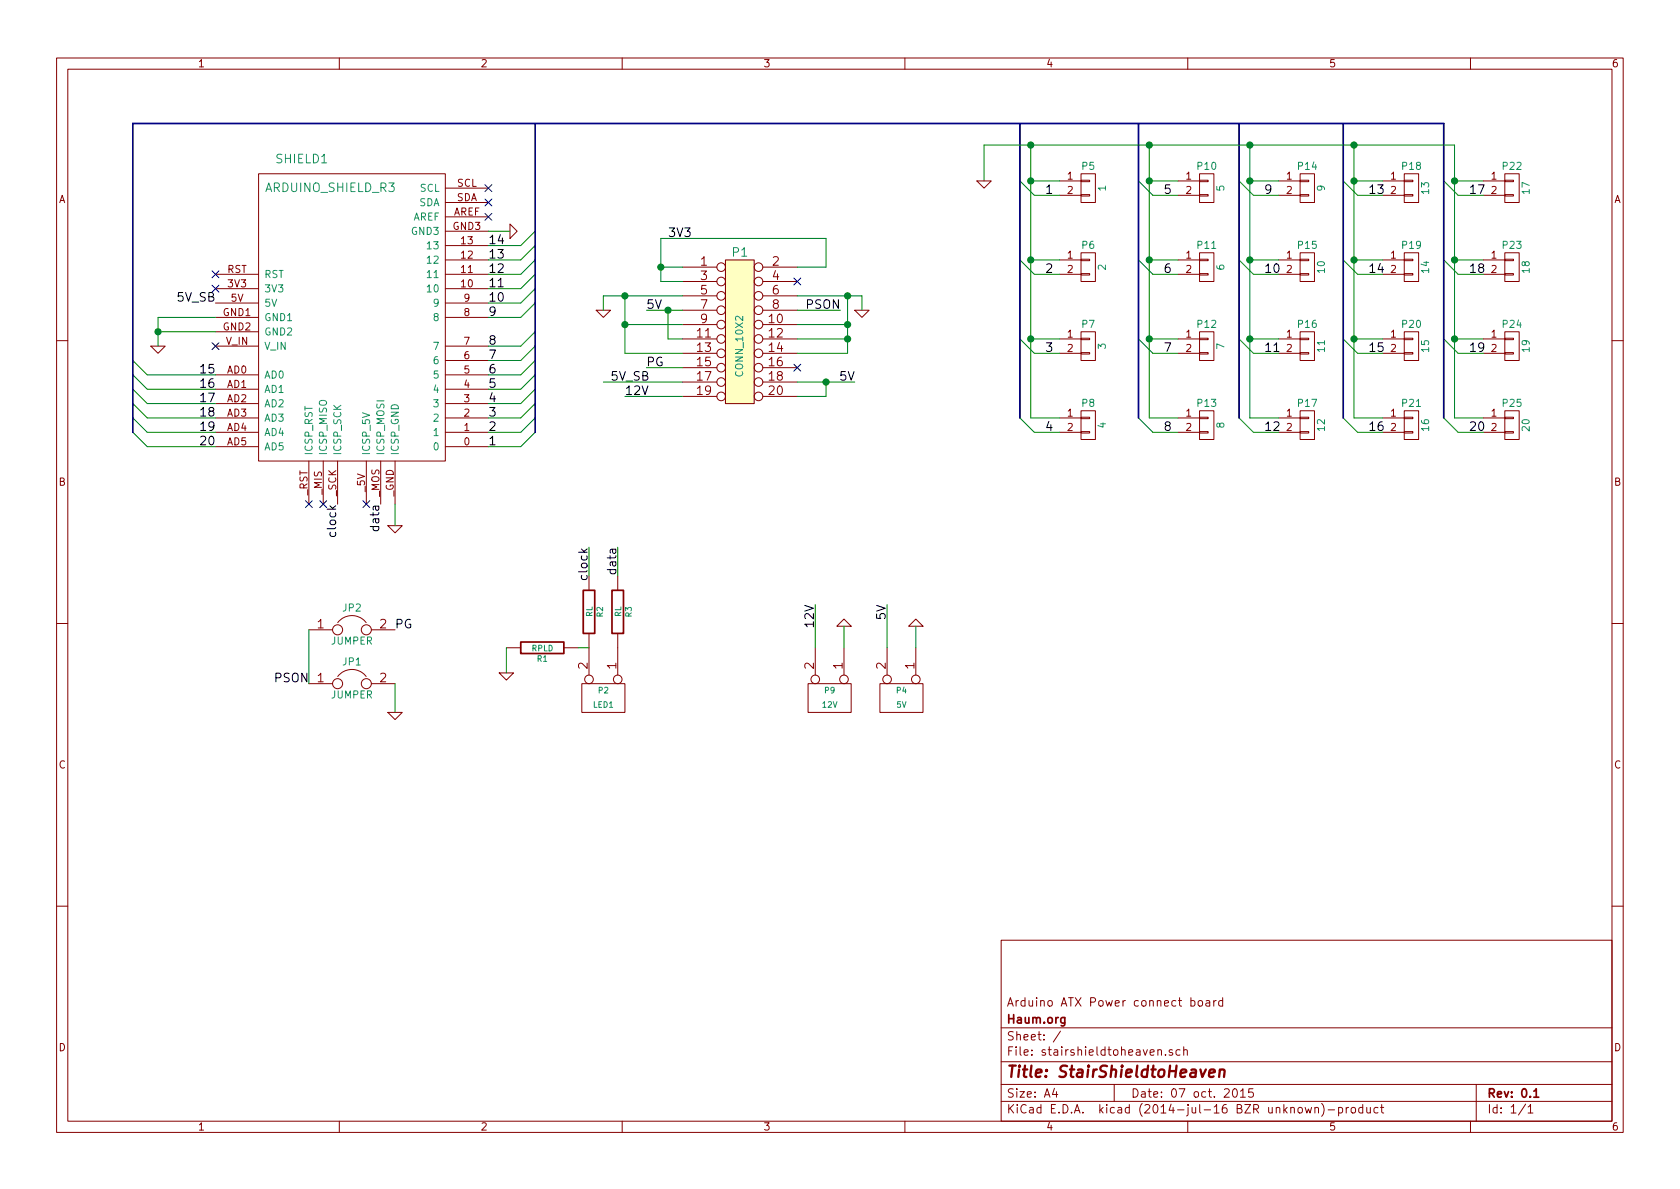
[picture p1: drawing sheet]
<svg xmlns="http://www.w3.org/2000/svg" width="297mm" height="210mm" viewBox="0 0 297 210" stroke-linecap="round" stroke-linejoin="round" font-family="sans-serif">
<g fill="none" stroke="#840000" stroke-width=".18">
<path d="M10 10.3h277v189.9h-277zM12 12.2h273v186.1h-273zM60 10.3v1.9M110 10.3v1.9M160 10.3v1.9M210 10.3v1.9M260 10.3v1.9M45.7 30.7h33v50.8h-33zM78.7 35.8h7.7M78.7 33.3h7.7M78.7 38.3h7.7M90.2 39.6l1.2 1.3-1.2 1.3z"/>
<path d="M172.7 32h2.6l-1.3 1.3zM187.3 32h3.8M187.3 34.5h3.8M191.1 34.4h1.6v.3h-1.6zM191.1 31.9h1.6v.2h-1.6zM191.1 30.7h2.6v5.1h-2.6zM208.3 32h3.8M208.3 34.5h3.8M212.1 34.4h1.5v.3h-1.5zM212.1 31.9h1.5v.2h-1.5zM212.1 30.7h2.5v5.1h-2.5zM226.1 32h3.8"/>
<path d="M226.1 34.5h3.8M229.9 34.4h1.5v.3h-1.5zM229.9 31.9h1.5v.2h-1.5zM229.9 30.7h2.5v5.1h-2.5zM244.5 32h3.8M244.5 34.5h3.8M248.3 34.4h1.5v.3h-1.5zM248.3 31.9h1.5v.2h-1.5zM248.3 30.7h2.5v5.1h-2.5zM262.3 32h3.8M262.3 34.5h3.8M266.1 34.4h1.5v.3h-1.5z"/>
<path d="M266.1 31.9h1.5v.2h-1.5zM266.1 30.7h2.5v5.1h-2.5zM38.1 56.1h7.6M38.1 53.6h7.6M38.1 51h7.6M38.1 48.5h7.6M38.1 58.7h7.6M78.7 56.1h7.7M78.7 53.6h7.7M78.7 51h7.7M78.7 48.5h7.7M78.7 46h7.7"/>
<path d="M78.7 43.4h7.7M78.7 40.9h7.7M105.4 54.9h2.5l-1.2 1.2zM120.6 59.9h6.1M120.6 47.2h6.1M120.6 49.8h6.1M120.6 52.3h6.1M120.6 54.9h6.1M120.6 57.4h6.1M128.3 46h5v25.4h-5zM134.9 59.9h6.1M134.9 47.2h6.1"/>
<path d="M134.9 49.8h6.1M134.9 52.3h6.1M134.9 54.9h6.1M134.9 57.4h6.1M151.1 54.9h2.6l-1.3 1.2zM187.3 48.5h3.8M187.3 46h3.8M187.3 59.9h3.8M191.1 48.4h1.6v.2h-1.6zM191.1 45.8h1.6v.3h-1.6zM191.1 44.7h2.6v5.1h-2.6zM191.1 59.8h1.6v.3h-1.6z"/>
<path d="M191.1 58.7h2.6v5h-2.6zM208.3 48.5h3.8M208.3 46h3.8M208.3 59.9h3.8M212.1 48.4h1.5v.2h-1.5zM212.1 45.8h1.5v.3h-1.5zM212.1 44.7h2.5v5.1h-2.5zM212.1 59.8h1.5v.3h-1.5zM212.1 58.7h2.5v5h-2.5zM226.1 48.5h3.8M226.1 46h3.8M226.1 59.9h3.8"/>
<path d="M229.9 48.4h1.5v.2h-1.5zM229.9 45.8h1.5v.3h-1.5zM229.9 44.7h2.5v5.1h-2.5zM229.9 59.8h1.5v.3h-1.5zM229.9 58.7h2.5v5h-2.5zM244.5 48.5h3.8M244.5 46h3.8M244.5 59.9h3.8M248.3 48.4h1.5v.2h-1.5zM248.3 45.8h1.5v.3h-1.5zM248.3 44.7h2.5v5.1h-2.5zM248.3 59.8h1.5v.3h-1.5z"/>
<path d="M248.3 58.7h2.5v5h-2.5zM262.3 48.5h3.8M262.3 46h3.8M262.3 59.9h3.8M266.1 48.4h1.5v.2h-1.5zM266.1 45.8h1.5v.3h-1.5zM266.1 44.7h2.5v5.1h-2.5zM266.1 59.8h1.5v.3h-1.5zM266.1 58.7h2.5v5h-2.5zM10 60.2h2M26.7 61.2h2.5l-1.3 1.3zM38.1 79h7.6"/>
<path d="M38.1 76.4h7.6M38.1 73.9h7.6M38.1 71.4h7.6M38.1 68.8h7.6M38.1 66.3h7.6M38.1 61.2h7.6M78.7 79h7.7M78.7 76.4h7.7M78.7 73.9h7.7M78.7 71.4h7.7M78.7 68.8h7.7M78.7 66.3h7.7"/>
<path d="M78.7 63.7h7.7M78.7 61.2h7.7M120.6 62.5h6.1M120.6 70.1h6.1M120.6 65h6.1M120.6 67.6h6.1M134.9 62.5h6.1M134.9 70.1h6.1M134.9 65h6.1M134.9 67.6h6.1M187.3 76.4h3.8M187.3 73.9h3.8"/>
<path d="M187.3 62.5h3.8M191.1 62.4h1.6v.2h-1.6zM191.1 76.3h1.6v.3h-1.6zM191.1 73.8h1.6v.2h-1.6zM191.1 72.6h2.6v5.1h-2.6zM208.3 76.4h3.8M208.3 73.9h3.8M208.3 62.5h3.8M212.1 62.4h1.5v.2h-1.5zM212.1 76.3h1.5v.3h-1.5zM212.1 73.8h1.5v.2h-1.5zM212.1 72.6h2.5v5.1h-2.5z"/>
<path d="M226.1 76.4h3.8M226.1 73.9h3.8M226.1 62.5h3.8M229.9 62.4h1.5v.2h-1.5zM229.9 76.3h1.5v.3h-1.5zM229.9 73.8h1.5v.2h-1.5zM229.9 72.6h2.5v5.1h-2.5zM244.5 76.4h3.8M244.5 73.9h3.8M244.5 62.5h3.8M248.3 62.4h1.5v.2h-1.5zM248.3 76.3h1.5v.3h-1.5z"/>
<path d="M248.3 73.8h1.5v.2h-1.5zM248.3 72.6h2.5v5.1h-2.5zM262.3 76.4h3.8M262.3 73.9h3.8M262.3 62.5h3.8M266.1 62.4h1.5v.2h-1.5zM266.1 76.3h1.5v.3h-1.5zM266.1 73.8h1.5v.2h-1.5zM266.1 72.6h2.5v5.1h-2.5zM285 60.2h2M54.6 81.5v7.6M57.1 81.5v7.6"/>
<path d="M59.7 81.5v7.6M64.8 81.5v7.6M67.3 81.5v7.6M68.6 93h2.5l-1.3 1.2zM69.8 81.5v7.6M10 110.3h2M54.6 111.4h4.2M59.7 119.6a3.2 3.2 0 0 1 5 0M59.7 110.1a3.2 3.2 0 0 1 5 0M65.7 111.4h4.1M88.3 119h2.5l-1.3 1.3zM89.5 114.5h2.6"/>
<path d="M99.7 114.5h2.5M104.1 101.8v2.6M104.1 112v7.4M109.2 101.8v2.6M109.2 112v7.4M144.1 114.5v4.9M148 110.7l1.2-1.2 1.3 1.2zM149.2 114.5v4.9M156.8 114.5v4.9M160.7 110.7l1.2-1.2 1.3 1.2zM161.9 114.5v4.9M285 110.3h2"/>
<path d="M54.6 120.9h4.2M65.7 120.9h4.1M68.6 126h2.5l-1.3 1.2zM102.9 120.9h7.6v5.1h-7.6zM142.9 120.9h7.6v5.1h-7.6zM155.6 120.9h7.6v5.1h-7.6zM10 160.2h2M177 166.3h108v32h-108zM210.6 177l.4-.1 .3 .3-.1 .6h-.6M211.9 177.1l.2-.2 .4 .2 .1 .5-.1 .2-.4 .1-.2-.1zM213.3 177h.5l.1 .9M213.9 177.3l-.5 .1-.2 .2 .2 .3 .5-.1"/>
<path d="M214.6 176.9v1M215 176.9l-.4 .3M216.2 177l-.5-.1-.2 .3v.6l.2 .1 .5-.1M216.2 176.4v1.5M285 160.2h2M60 198.3v1.9M110 198.3v1.9M160 198.3v1.9M177 194.8h108M177 191.8h108M177 187.8h108M177 181.8h108"/>
<path d="M186.4 192.5l-.3 1h.9M186.8 193v1M187.5 182.3l-1.3 2M197 191.8v3M204.7 185.7l.2-.1 .4 .1 .1 .9M206.1 186.5v.1M207.3 185.7a.37 .37 0 0 0-.6 .1l.1 .2 .5 .2 .1 .1-.3 .3-.4-.1M208.6 185.7l-.4-.1-.3 .3 .1 .6 .2 .1 .4-.1M209.3 185.7l.2-.1 .4 .1v.9M209.3 185.1v1.5M210 198.3v1.9M218.1 192.7l.2-.2a.81 .81 0 0 1 .6 .6 .81 .81 0 0 1-.3 .8l-.2 .1a.79 .79 0 0 1-.3-1.3z"/>
<path d="M219.3 193l.5-.5v1.5M219.3 194h.9M221.5 192.5h-.7v.7l.2-.1 .5 .1 .1 .2-.1 .5-.2 .1-.5-.1M230.8 195.8l.3 1 .2-.7 .3 .7 .3-1M232.5 196l.2-.2 .4 .1v.9M232.5 195.8v1M233.7 195.1a1.71 1.71 0 0 1 0 2.3M234.8 196.3h1.2M236.7 195.9l.4-.1 .3 .3-.1 .6h-.6M236.7 195.8v1.5M238 195.8v1M238.5 195.8l-.5 .3"/>
<path d="M239 196l.2-.2 .4 .2 .1 .5-.2 .2-.3 .1-.2-.1zM240.9 195.9l-.4-.1-.3 .3 .1 .6 .2 .1 .4-.1M240.9 195.3v1.5M241.7 195.8v.9l.4 .1 .2-.1M242.3 195.8v1M243.6 195.9l-.4-.1-.3 .3 .1 .6 .2 .1 .4-.1M244.1 195.8h.6M244.3 195.3v1.3l.4 .2M260 198.3v1.9M261 191.8v6.5M269.7 195.2l-1.2 2M270.2 195.8l.4-.5v1.5"/>
<path d="M270.2 196.8h.8"/>
<circle cx="127.5" cy="52.3" r=".76"/>
<circle cx="127.5" cy="49.8" r=".76"/>
<circle cx="127.5" cy="54.9" r=".76"/>
<circle cx="127.5" cy="47.2" r=".76"/>
<circle cx="127.5" cy="57.4" r=".76"/>
<circle cx="127.5" cy="59.9" r=".76"/>
<circle cx="134.1" cy="49.8" r=".76"/>
<circle cx="134.1" cy="52.3" r=".76"/>
<circle cx="134.1" cy="59.9" r=".76"/>
<circle cx="134.1" cy="57.4" r=".76"/>
<circle cx="134.1" cy="47.2" r=".76"/>
<circle cx="134.1" cy="54.9" r=".76"/>
<circle cx="127.5" cy="70.1" r=".76"/>
<circle cx="127.5" cy="65" r=".76"/>
<circle cx="127.5" cy="67.6" r=".76"/>
<circle cx="127.5" cy="62.5" r=".76"/>
<circle cx="134.1" cy="70.1" r=".76"/>
<circle cx="134.1" cy="65" r=".76"/>
<circle cx="134.1" cy="67.6" r=".76"/>
<circle cx="134.1" cy="62.5" r=".76"/>
<circle cx="59.7" cy="111.4" r=".89"/>
<circle cx="64.8" cy="111.4" r=".89"/>
<circle cx="59.7" cy="120.9" r=".89"/>
<circle cx="64.8" cy="120.9" r=".89"/>
<circle cx="104.1" cy="120.1" r=".76"/>
<circle cx="109.2" cy="120.1" r=".76"/>
<circle cx="144.1" cy="120.1" r=".76"/>
<circle cx="149.2" cy="120.1" r=".76"/>
<circle cx="156.8" cy="120.1" r=".76"/>
<circle cx="161.9" cy="120.1" r=".76"/>
</g>
<path d="M92.1 113.5h7.6v2.1h-7.6zM103.1 104.4h2.1v7.6h-2.1zM108.2 104.4h2v7.6h-2zM271.2 193l.4-.5v1.5M271.2 194h.9" fill="none" stroke="#840000" stroke-width=".3"/>
<path d="M213.8 189.8l1-.2-.1-.4-.6-.1-.3 .3v.9l.2 .1 .6-.1M215.7 189.3a.52 .52 0 0 1 .8 .1l-.1 1M215.7 189.1l-.2 1.3" fill="none" stroke="#840000" stroke-width=".41"/>
<path d="M128.3 46h5v25.4h-5z" fill="#ffffc2" stroke="#ffffc2" stroke-width=".25"/>
<g fill="none" stroke="#000084" stroke-width=".18">
<path d="M85.8 37.7l1.2 1.3M85.8 35.2l1.2 1.2M85.8 32.7l1.2 1.2M87 37.7l-1.2 1.3M87 35.2l-1.2 1.2M87 32.7l-1.2 1.2M37.5 50.4l1.2 1.3M37.5 47.9l1.2 1.2M38.7 50.4l-1.2 1.3M38.7 47.9l-1.2 1.2M140.4 49.2l1.2 1.2M141.6 49.2l-1.2 1.2"/>
<path d="M37.5 60.6l1.2 1.2M38.7 60.6l-1.2 1.2M140.4 64.4l1.2 1.2M141.6 64.4l-1.2 1.2M54 88.5l1.2 1.3M55.2 88.5l-1.2 1.3M56.5 88.5l1.3 1.3M57.8 88.5l-1.3 1.3M64.2 88.5l1.2 1.3M65.4 88.5l-1.2 1.3"/>
</g>
<g fill="none" stroke="#008400" stroke-width=".18">
<path d="M174 32v-6.4h83.2v48.3h5.1M180.3 32l2.6 2.5h4.4M182.2 25.6v48.3h5.1M182.2 32h5.1M201.3 32l2.5 2.5h4.5M203.2 25.6v48.3h5.1M203.2 32h5.1M219.1 32l2.5 2.5h4.5M221 25.6v48.3h5.1M221 32h5.1M237.5 32l2.5 2.5h4.5M239.4 25.6v48.3h5.1"/>
<path d="M239.4 32h5.1M255.3 32l2.5 2.5h4.5M257.2 32h5.1M27.9 58.7h10.2M38.1 56.1h-10.2v5.1M86.4 40.9h3.8M94.6 58.7l-2.5 2.5h-5.7M94.6 53.6l-2.5 2.5h-5.7M94.6 51l-2.5 2.6h-5.7M94.6 48.5l-2.5 2.5h-5.7M94.6 46l-2.5 2.5h-5.7M94.6 43.4l-2.5 2.6h-5.7"/>
<path d="M94.6 40.9l-2.5 2.5h-5.7M110.5 57.4h10.1M110.5 52.3v10.2h10.1M114.3 54.9h6.3M116.8 47.2h3.8M118.1 54.9v5h2.5M120.6 52.3h-13.9v2.6M141 47.2h5v-5h-29.2v7.6h3.8M141 52.3h11.4v2.6M141 54.9h7.6M141 57.4h8.9M141 59.9h8.9"/>
<path d="M149.9 52.3v10.2h-8.9M180.3 59.9l2.6 2.6h4.4M180.3 46l2.6 2.5h4.4M182.2 59.9h5.1M182.2 46h5.1M201.3 59.9l2.5 2.6h4.5M201.3 46l2.5 2.5h4.5M203.2 59.9h5.1M203.2 46h5.1M219.1 59.9l2.5 2.6h4.5M219.1 46l2.5 2.5h4.5M221 59.9h5.1"/>
<path d="M221 46h5.1M237.5 59.9l2.5 2.6h4.5M237.5 46l2.5 2.5h4.5M239.4 59.9h5.1M239.4 46h5.1M255.3 59.9l2.5 2.6h4.5M255.3 46l2.5 2.5h4.5M257.2 59.9h5.1M257.2 46h5.1M23.5 63.7l2.5 2.6h12.1M23.5 66.3l2.5 2.5h12.1M23.5 68.8l2.5 2.6h12.1"/>
<path d="M23.5 71.4l2.5 2.5h12.1M23.5 73.9l2.5 2.5h12.1M23.5 76.4l2.5 2.6h12.1M94.6 76.4l-2.5 2.6h-5.7M94.6 73.9l-2.5 2.5h-5.7M94.6 71.4l-2.5 2.5h-5.7M94.6 68.8l-2.5 2.6h-5.7M94.6 66.3l-2.5 2.5h-5.7M94.6 63.7l-2.5 2.6h-5.7M94.6 61.2l-2.5 2.5h-5.7M106.7 67.6h13.9M110.5 70.1h10.1"/>
<path d="M114.3 65h6.3M141 67.6h10.1M146 67.6v2.5h-5M180.3 73.9l2.6 2.5h4.4M201.3 73.9l2.5 2.5h4.5M219.1 73.9l2.5 2.5h4.5M237.5 73.9l2.5 2.5h4.5M255.3 73.9l2.5 2.5h4.5M69.8 89.1v3.9M104.1 96.8v5M109.2 96.8v5M54.6 111.4v9.5"/>
<path d="M89.5 114.5v4.5M102.2 114.5h1.9M144.1 106.9v7.6M149.2 110.7v3.8M156.8 106.9v7.6M161.9 110.7v3.8M69.8 120.9v5.1"/>
</g>
<g fill="#008400" stroke="#008400" stroke-width=".25">
<circle cx="116.8" cy="47.2" r=".51"/>
<circle cx="110.5" cy="52.3" r=".51"/>
<circle cx="149.9" cy="52.3" r=".51"/>
<circle cx="118.1" cy="54.9" r=".51"/>
<circle cx="149.9" cy="57.4" r=".51"/>
<circle cx="110.5" cy="57.4" r=".51"/>
<circle cx="149.9" cy="59.9" r=".51"/>
<circle cx="146.1" cy="67.6" r=".51"/>
<circle cx="257.2" cy="32" r=".51"/>
<circle cx="257.2" cy="46" r=".51"/>
<circle cx="257.2" cy="59.9" r=".51"/>
<circle cx="27.9" cy="58.7" r=".51"/>
<circle cx="239.4" cy="32" r=".51"/>
<circle cx="239.4" cy="46" r=".51"/>
<circle cx="239.4" cy="59.9" r=".51"/>
<circle cx="221" cy="32" r=".51"/>
<circle cx="221" cy="46" r=".51"/>
<circle cx="221" cy="59.9" r=".51"/>
<circle cx="203.2" cy="32" r=".51"/>
<circle cx="203.2" cy="46" r=".51"/>
<circle cx="203.2" cy="59.9" r=".51"/>
<circle cx="182.2" cy="32" r=".51"/>
<circle cx="182.2" cy="46" r=".51"/>
<circle cx="182.2" cy="59.9" r=".51"/>
<circle cx="239.4" cy="25.6" r=".51"/>
<circle cx="221" cy="25.6" r=".51"/>
<circle cx="203.2" cy="25.6" r=".51"/>
<circle cx="182.2" cy="25.6" r=".51"/>
</g>
<path d="M94.6 21.8v54.6M180.3 21.8v52.1M201.3 21.8v52.1M219.1 21.8v52.1M237.5 21.8v52.1M255.3 73.9v-52.1h-231.8v54.6" fill="none" stroke="#000084" stroke-width=".3"/>
<text font-size="2.8" fill="#840000" x="178" y="190.5">Title: StairShieldtoHeaven</text>
<g font-size="2.1" fill="#008484">
<text x="48.9" y="28.9">SHIELD1</text>
<text x="47" y="34">ARDUINO_SHIELD_R3</text>
<text x="129.5" y="45.4">P1</text>
</g>
<g font-size="2.1">
<text x="184.8" y="34.3">1</text>
<text x="205.7" y="34.3">5</text>
<text x="223.5" y="34.3">9</text>
<text x="241.9" y="34.3">13</text>
<text x="259.7" y="34.3">17</text>
<text x="118.1" y="41.9">3V3</text>
<text x="86.4" y="45.7">13</text>
<text x="86.4" y="43.2">14</text>
<text x="31.4" y="53.3">5V_SB</text>
<text x="86.4" y="53.3">10</text>
<text x="86.4" y="50.8">11</text>
<text x="86.4" y="48.3">12</text>
<text x="184.8" y="48.3">2</text>
<text x="205.7" y="48.3">6</text>
<text x="223.5" y="48.3">10</text>
<text x="241.9" y="48.3">14</text>
<text x="259.7" y="48.3">18</text>
<text x="86.4" y="55.9">9</text>
<text x="114.3" y="54.6">5V</text>
<text x="142.6" y="54.6">PSON</text>
<text x="86.4" y="63.5">7</text>
<text x="86.4" y="61">8</text>
<text x="114.3" y="64.8">PG</text>
<text x="184.8" y="62.2">3</text>
<text x="205.7" y="62.2">7</text>
<text x="223.5" y="62.2">11</text>
<text x="241.9" y="62.2">15</text>
<text x="259.7" y="62.2">19</text>
<text x="35.7" y="66">15</text>
<text x="35.7" y="68.6">16</text>
<text x="35.7" y="71.1">17</text>
<text x="86.4" y="71.1">4</text>
<text x="86.4" y="68.6">5</text>
<text x="86.4" y="66">6</text>
<text x="107.9" y="67.3">5V_SB</text>
<text x="110.5" y="69.8">12V</text>
<text x="148.5" y="67.3">5V</text>
<text x="35.7" y="73.7">18</text>
<text x="35.7" y="76.2">19</text>
<text x="86.4" y="76.2">2</text>
<text x="86.4" y="73.7">3</text>
<text x="184.8" y="76.2">4</text>
<text x="205.7" y="76.2">8</text>
<text x="223.5" y="76.2">12</text>
<text x="241.9" y="76.2">16</text>
<text x="259.7" y="76.2">20</text>
<text x="35.7" y="78.7">20</text>
<text x="86.4" y="78.7">1</text>
<text x="59.4" y="94.6" transform="rotate(-90 59.4 94.6)">clock</text>
<text x="67.1" y="93.5" transform="rotate(-90 67.1 93.5)">data</text>
<text x="109" y="101.1" transform="rotate(-90 109 101.1)">data</text>
<text x="103.9" y="102.2" transform="rotate(-90 103.9 102.2)">clock</text>
<text x="69.8" y="111.1">PG</text>
<text x="143.9" y="110.7" transform="rotate(-90 143.9 110.7)">12V</text>
<text x="156.6" y="109.5" transform="rotate(-90 156.6 109.5)">5V</text>
<text x="48.6" y="120.6">PSON</text>
</g>
<g font-size="2.1" fill="#840000">
<text x="123.9" y="47">1</text>
<text x="136.6" y="47">2</text>
<text x="123.9" y="49.5">3</text>
<text x="123.9" y="52.1">5</text>
<text x="136.6" y="49.5">4</text>
<text x="136.6" y="52.1">6</text>
<text x="123.3" y="59.7">11</text>
<text x="123.9" y="54.6">7</text>
<text x="123.9" y="57.1">9</text>
<text x="136" y="57.1">10</text>
<text x="136" y="59.7">12</text>
<text x="136.6" y="54.6">8</text>
<text x="123.3" y="62.2">13</text>
<text x="123.3" y="64.8">15</text>
<text x="136" y="62.2">14</text>
<text x="136" y="64.8">16</text>
<text x="123.3" y="67.3">17</text>
<text x="123.3" y="69.8">19</text>
<text x="136" y="69.8">20</text>
<text x="136" y="67.3">18</text>
<text x="56.1" y="111.1">1</text>
<text x="67.2" y="111.1">2</text>
<text x="103.9" y="118.3" transform="rotate(-90 103.9 118.3)">2</text>
<text x="109" y="118.3" transform="rotate(-90 109 118.3)">1</text>
<text x="143.9" y="118.3" transform="rotate(-90 143.9 118.3)">2</text>
<text x="149" y="118.3" transform="rotate(-90 149 118.3)">1</text>
<text x="156.6" y="118.3" transform="rotate(-90 156.6 118.3)">2</text>
<text x="161.7" y="118.3" transform="rotate(-90 161.7 118.3)">1</text>
<text x="56.1" y="120.6">1</text>
<text x="67.2" y="120.6">2</text>
<text x="178" y="178">Arduino ATX Power connect board</text>
<text x="178" y="184">Sheet: /</text>
<text x="178" y="181">Haum.org</text>
<text x="178" y="186.7">File: stairshieldtoheaven.sch</text>
<text x="178" y="196.9">KiCad E.D.A. kicad (2014-jul-16 BZR unknown)-product</text>
<text x="178" y="194.1">Size: A4</text>
<text x="200" y="194.1">Date: 07 oct. 2015</text>
<text x="263" y="194.1">Rev: 0.1</text>
<text x="263" y="196.9">Id: 1/1</text>
</g>
<g font-size="1.8" fill="#840000">
<text x="35" y="11.9">1</text>
<text x="85" y="11.9">2</text>
<text x="135" y="11.9">3</text>
<text x="185" y="11.9">4</text>
<text x="235" y="11.9">5</text>
<text x="285" y="11.9">6</text>
<text x="10.4" y="35.9">A</text>
<text x="80.7" y="35.6">SDA</text>
<text x="80.8" y="33">SCL</text>
<text x="188.7" y="31.7">1</text>
<text x="188.7" y="34.3">2</text>
<text x="209.7" y="31.7">1</text>
<text x="209.7" y="34.3">2</text>
<text x="227.5" y="31.7">1</text>
<text x="227.5" y="34.3">2</text>
<text x="245.9" y="31.7">1</text>
<text x="245.9" y="34.3">2</text>
<text x="263.7" y="31.7">1</text>
<text x="263.7" y="34.3">2</text>
<text x="285.4" y="35.9">A</text>
<text x="80.1" y="40.6">GND3</text>
<text x="80.1" y="38.1">AREF</text>
<text x="81.6" y="45.7">12</text>
<text x="81.6" y="43.2">13</text>
<text x="188.7" y="45.7">1</text>
<text x="209.7" y="45.7">1</text>
<text x="227.5" y="45.7">1</text>
<text x="245.9" y="45.7">1</text>
<text x="263.7" y="45.7">1</text>
<text x="40.2" y="48.3">RST</text>
<text x="40.3" y="50.8">3V3</text>
<text x="40.8" y="53.3">5V</text>
<text x="81.6" y="50.8">10</text>
<text x="81.6" y="48.3">11</text>
<text x="82.1" y="53.3">9</text>
<text x="188.7" y="48.3">2</text>
<text x="209.7" y="48.3">2</text>
<text x="227.5" y="48.3">2</text>
<text x="245.9" y="48.3">2</text>
<text x="263.7" y="48.3">2</text>
<text x="39.5" y="55.9">GND1</text>
<text x="39.5" y="58.4">GND2</text>
<text x="82.1" y="55.9">8</text>
<text x="188.7" y="59.7">1</text>
<text x="209.7" y="59.7">1</text>
<text x="227.5" y="59.7">1</text>
<text x="245.9" y="59.7">1</text>
<text x="263.7" y="59.7">1</text>
<text x="40" y="61">V_IN</text>
<text x="82.1" y="63.5">6</text>
<text x="82.1" y="61">7</text>
<text x="188.7" y="62.2">2</text>
<text x="209.7" y="62.2">2</text>
<text x="227.5" y="62.2">2</text>
<text x="245.9" y="62.2">2</text>
<text x="263.7" y="62.2">2</text>
<text x="40.2" y="66">AD0</text>
<text x="40.2" y="68.6">AD1</text>
<text x="40.2" y="71.1">AD2</text>
<text x="82.1" y="71.1">3</text>
<text x="82.1" y="68.6">4</text>
<text x="82.1" y="66">5</text>
<text x="40.2" y="73.7">AD3</text>
<text x="40.2" y="76.2">AD4</text>
<text x="82.1" y="76.2">1</text>
<text x="82.1" y="73.7">2</text>
<text x="188.7" y="73.7">1</text>
<text x="188.7" y="76.2">2</text>
<text x="209.7" y="73.7">1</text>
<text x="209.7" y="76.2">2</text>
<text x="227.5" y="73.7">1</text>
<text x="227.5" y="76.2">2</text>
<text x="245.9" y="73.7">1</text>
<text x="245.9" y="76.2">2</text>
<text x="263.7" y="73.7">1</text>
<text x="263.7" y="76.2">2</text>
<text x="40.2" y="78.7">AD5</text>
<text x="82.1" y="78.7">0</text>
<text x="10.4" y="85.9">B</text>
<text x="54.4" y="87.6" transform="rotate(-90 54.4 87.6)">_RST</text>
<text x="56.9" y="87.4" transform="rotate(-90 56.9 87.4)">_MIS</text>
<text x="59.4" y="87.7" transform="rotate(-90 59.4 87.7)">_SCK</text>
<text x="64.5" y="86.9" transform="rotate(-90 64.5 86.9)">_5V</text>
<text x="67.1" y="87.8" transform="rotate(-90 67.1 87.8)">_MOS</text>
<text x="69.6" y="87.8" transform="rotate(-90 69.6 87.8)">_GND</text>
<text x="285.4" y="85.9">B</text>
<text x="10.4" y="135.9">C</text>
<text x="285.4" y="135.9">C</text>
<text x="10.4" y="185.9">D</text>
<text x="285.4" y="185.9">D</text>
<text x="35" y="199.9">1</text>
<text x="85" y="199.9">2</text>
<text x="135" y="199.9">3</text>
<text x="185" y="199.9">4</text>
<text x="235" y="199.9">5</text>
<text x="285" y="199.9">6</text>
</g>
<g font-size="1.8" fill="#008484">
<text x="74.2" y="33.9">SCL</text>
<text x="191.3" y="30">P5</text>
<text x="195.5" y="33.8" transform="rotate(-90 195.5 33.8)">1</text>
<text x="211.8" y="30">P10</text>
<text x="216.5" y="33.8" transform="rotate(-90 216.5 33.8)">5</text>
<text x="229.6" y="30">P14</text>
<text x="234.2" y="33.8" transform="rotate(-90 234.2 33.8)">9</text>
<text x="248" y="30">P18</text>
<text x="252.7" y="34.2" transform="rotate(-90 252.7 34.2)">13</text>
<text x="265.8" y="30">P22</text>
<text x="270.4" y="34.2" transform="rotate(-90 270.4 34.2)">17</text>
<text x="72.8" y="41.5">GND3</text>
<text x="72.9" y="39">AREF</text>
<text x="74" y="36.4">SDA</text>
<text x="75.8" y="46.6">12</text>
<text x="75.8" y="44.1">13</text>
<text x="191.3" y="44">P6</text>
<text x="195.5" y="47.7" transform="rotate(-90 195.5 47.7)">2</text>
<text x="211.8" y="44">P11</text>
<text x="216.5" y="47.7" transform="rotate(-90 216.5 47.7)">6</text>
<text x="229.6" y="44">P15</text>
<text x="248" y="44">P19</text>
<text x="265.8" y="44">P23</text>
<text x="46.7" y="51.7">3V3</text>
<text x="46.7" y="49.1">RST</text>
<text x="75.8" y="51.7">10</text>
<text x="75.8" y="49.1">11</text>
<text x="234.2" y="48.2" transform="rotate(-90 234.2 48.2)">10</text>
<text x="252.7" y="48.2" transform="rotate(-90 252.7 48.2)">14</text>
<text x="270.4" y="48.2" transform="rotate(-90 270.4 48.2)">18</text>
<text x="46.7" y="54.2">5V</text>
<text x="46.7" y="56.8">GND1</text>
<text x="46.7" y="59.3">GND2</text>
<text x="76.7" y="56.8">8</text>
<text x="76.7" y="54.2">9</text>
<text x="191.3" y="58">P7</text>
<text x="211.8" y="58">P12</text>
<text x="229.6" y="58">P16</text>
<text x="248" y="58">P20</text>
<text x="265.8" y="58">P24</text>
<text x="46.7" y="61.8">V_IN</text>
<text x="76.7" y="64.4">6</text>
<text x="76.7" y="61.8">7</text>
<text x="195.5" y="61.7" transform="rotate(-90 195.5 61.7)">3</text>
<text x="216.5" y="61.7" transform="rotate(-90 216.5 61.7)">7</text>
<text x="234.2" y="62.2" transform="rotate(-90 234.2 62.2)">11</text>
<text x="252.7" y="62.2" transform="rotate(-90 252.7 62.2)">15</text>
<text x="270.4" y="62.2" transform="rotate(-90 270.4 62.2)">19</text>
<text x="46.7" y="66.9">AD0</text>
<text x="46.7" y="69.5">AD1</text>
<text x="76.7" y="69.5">4</text>
<text x="76.7" y="66.9">5</text>
<text x="131.4" y="66.4" transform="rotate(-90 131.4 66.4)">CONN_10X2</text>
<text x="191.3" y="71.9">P8</text>
<text x="211.8" y="71.9">P13</text>
<text x="229.6" y="71.9">P17</text>
<text x="248" y="71.9">P21</text>
<text x="265.8" y="71.9">P25</text>
<text x="46.7" y="72">AD2</text>
<text x="46.7" y="74.5">AD3</text>
<text x="46.7" y="77.1">AD4</text>
<text x="76.7" y="77.1">1</text>
<text x="76.7" y="74.5">2</text>
<text x="76.7" y="72">3</text>
<text x="195.5" y="75.7" transform="rotate(-90 195.5 75.7)">4</text>
<text x="216.5" y="75.7" transform="rotate(-90 216.5 75.7)">8</text>
<text x="234.2" y="76.1" transform="rotate(-90 234.2 76.1)">12</text>
<text x="252.7" y="76.1" transform="rotate(-90 252.7 76.1)">16</text>
<text x="270.4" y="76.1" transform="rotate(-90 270.4 76.1)">20</text>
<text x="46.7" y="79.6">AD5</text>
<text x="55.2" y="80.5" transform="rotate(-90 55.2 80.5)">ICSP_RST</text>
<text x="57.8" y="80.5" transform="rotate(-90 57.8 80.5)">ICSP_MISO</text>
<text x="60.3" y="80.5" transform="rotate(-90 60.3 80.5)">ICSP_SCK</text>
<text x="65.4" y="80.5" transform="rotate(-90 65.4 80.5)">ICSP_5V</text>
<text x="67.9" y="80.5" transform="rotate(-90 67.9 80.5)">ICSP_MOSI</text>
<text x="70.5" y="80.5" transform="rotate(-90 70.5 80.5)">ICSP_GND</text>
<text x="76.7" y="79.6">0</text>
<text x="58.5" y="114">JUMPER</text>
<text x="60.7" y="108.1">JP2</text>
<text x="60.7" y="117.6">JP1</text>
<text x="58.5" y="123.5">JUMPER</text>
</g>
<g font-size="1.4" fill="#008484">
<text x="104.7" y="109.1" transform="rotate(-90 104.7 109.1)">RL</text>
<text x="106.6" y="109.1" transform="rotate(-90 106.6 109.1)">R2</text>
<text x="109.8" y="109.1" transform="rotate(-90 109.8 109.1)">RL</text>
<text x="111.7" y="109.1" transform="rotate(-90 111.7 109.1)">R3</text>
<text x="94" y="115.2">RPLD</text>
<text x="95" y="117">R1</text>
<text x="104.9" y="125.1">LED1</text>
<text x="105.8" y="122.6">P2</text>
<text x="145.4" y="125.1">12V</text>
<text x="145.8" y="122.6">P9</text>
<text x="158.5" y="122.6">P4</text>
<text x="158.5" y="125.1">5V</text>
</g>
</svg>
